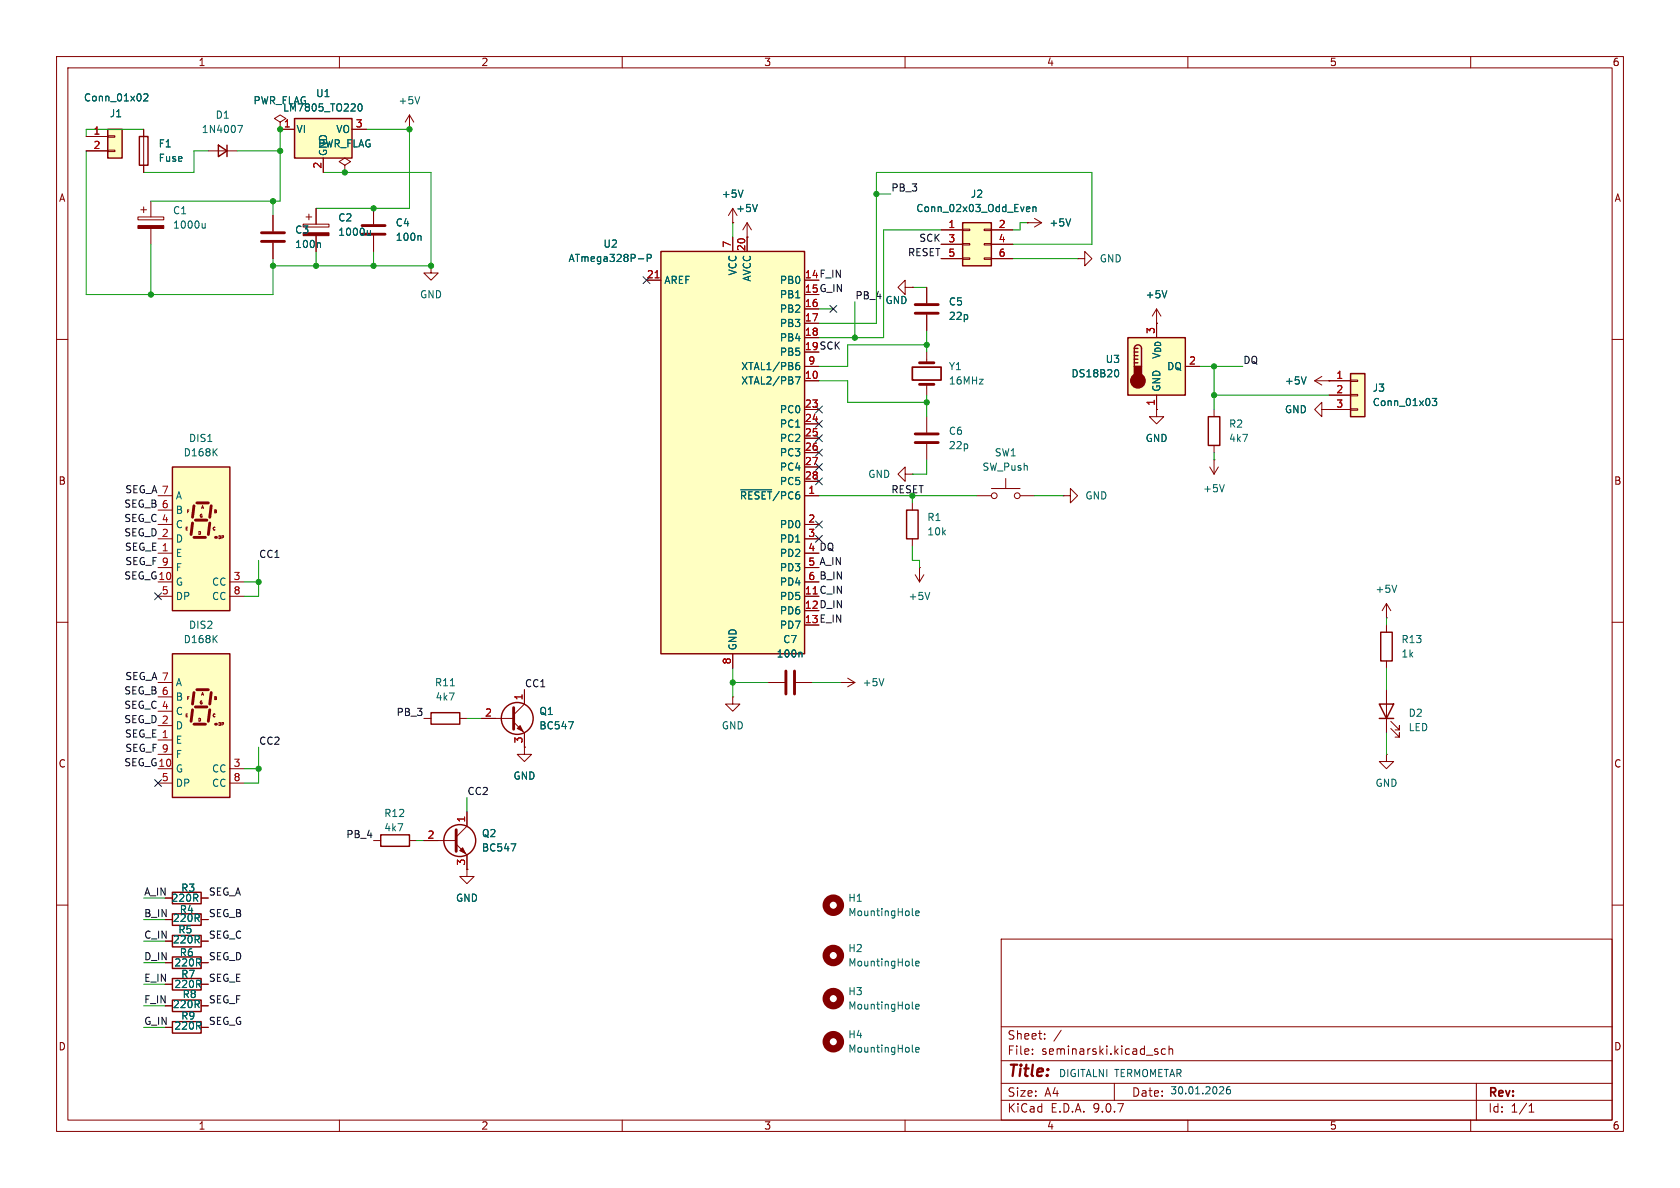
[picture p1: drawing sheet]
<svg xmlns="http://www.w3.org/2000/svg" width="297mm" height="210mm" viewBox="0 0 297 210" stroke-linecap="round" stroke-linejoin="round" font-family="sans-serif">
<g fill="none" stroke="#840000" stroke-width=".18">
<path d="M10 10h277v190h-277zM12 12h273v186h-273zM60 10v2M110 10v2M160 10v2M210 10v2M260 10v2M128.8 38.1l.7-1.3v2.6M129.5 39.4h.1M76.2 47v1.3h1.3l-1.3 1.2-1.3-1.2h1.3M76.2 47h.1M10 60h2"/>
<path d="M214.6 72.4v1.3M214.6 78.7v1.3M285 60h2M213.9 82.6l.7 1.2M214.6 81.3h.1M214.6 81.3v2.5M215.4 82.6l-.8 1.2M10 110h2M285 110h2M10 160h2M177 166h108v32h-108zM285 160h2"/>
<path d="M29.2 181.6h1.3M35.6 181.6h1.2M60 198v2M110 198v2M160 198v2M177 194.5h108M177 191.5h108M177 187.5h108M177 181.5h108M182.5 186.3v.1M182.5 185.5v.1M184.7 183.6v.1"/>
<path d="M184.7 182.8v.1M187.6 182.1l-1.3 2M197 191.5v3M204.5 185.9l.2 .2-.2 .3M204.5 185.4l.2 .1M206 185.5l-.4-.1-.3 .3v.4l.2 .2h.5M206.7 185.5l.2-.1 .3 .1 .1 .9M206.7 184.9v1.5M210 198v2M260 198v2M261 191.5v6.5M270.3 196.6h.9"/>
<path d="M270.3 195.5l.4-.4v1.5"/>
</g>
<path d="M131.4 33.6l-.5 1.3M216.4 85.7l-.4 1.2" fill="none" stroke="#006464" stroke-width=".18"/>
<path d="M213.6 73.7h2v5h-2zM30.5 180.6h5.1v2h-5.1z" fill="none" stroke="#840000" stroke-width=".25"/>
<path d="M238.8 66h2.5v7.7h-2.5z" fill="#ffffc2"/>
<path d="M238.8 66h2.5v7.7h-2.5z" fill="none" stroke="#840000" stroke-width=".25"/>
<path d="M234.9 67.3h3.9M234.9 69.9h3.9M234.9 72.4h3.9M238.8 67.2h1.2v.2h-1.2zM238.8 69.7h1.2v.3h-1.2zM238.8 72.3h1.2v.2h-1.2z" fill="none" stroke="#840000" stroke-width=".18"/>
<path d="M253.2 70.4h.8l-.4 .5 .3 .1v.6l-.2 .1-.5-.1" fill="none" stroke="#006464" stroke-width=".18"/>
<path d="M30.5 82.6h10.1v25.4h-10.1z" fill="#ffffc2"/>
<path d="M30.5 82.6h10.1v25.4h-10.1z" fill="none" stroke="#840000" stroke-width=".25"/>
<path d="M34 92.5l-.2 2M34.3 89.4l-.3 2M34.3 95h2M34.5 91.9h2.1M34.8 88.9h2M37.1 92.5l-.3 2M37.3 89.4l-.2 2" fill="none" stroke="#840000" stroke-width=".51"/>
<circle cx="38.1" cy="95" r=".25" fill="#840000"/>
<g fill="none" stroke="#840000" stroke-width=".18">
<path d="M27.9 90.2h2.6M27.9 87.6h2.6M27.9 92.7h2.6M27.9 95.3h2.6M27.9 97.8h2.6M33.2 93.2h-.3v.5M33.4 90.1h-.2v.6M35.4 94h-.2v.5M35.6 89.9l.2-.5 .2 .5M38.2 90.2l-.2-.1v.6M38.9 94.7h-.2v.5M39.5 94.7h-.3v.5"/>
<path d="M27.9 100.3h2.6M27.9 102.9h2.6M27.9 105.4h2.6M40.6 102.9h2.6M40.6 105.4h2.6"/>
</g>
<path d="M37.9 79.9l.5 .7M38.4 79.3l-.7 .7M161.3 185.8l.2 .2M161.9 185.6l.6-.1-.1-.3h-.3l-.2 .1v.6h.5" fill="none" stroke="#006464" stroke-width=".18"/>
<circle cx="147.3" cy="184.1" r="1.27" fill="none" stroke="#840000" stroke-width="1.3"/>
<path d="M19 22.9h2.6v5h-2.6z" fill="#ffffc2"/>
<path d="M19 22.9h2.6v5h-2.6zM24.6 24.1h1.6v5.1h-1.6z" fill="none" stroke="#840000" stroke-width=".25"/>
<path d="M15.2 24.1h3.8M15.2 26.7h3.8M19 24h1.3v.3h-1.3zM19 26.5h1.3v.3h-1.3zM25.4 22.9v7.6M66 36.8v2.8M66 41.7v2.8" fill="none" stroke="#840000" stroke-width=".18"/>
<path d="M25.4 16.7l.5-.1 .3 .3-.8 1h.8M74.3 41.6l.1 .2v.7" fill="none" stroke="#006464" stroke-width=".18"/>
<path d="M64 39.9h4.1M64 41.4h4.1" fill="none" stroke="#840000" stroke-width=".51"/>
<path d="M116.8 44.5h25.4v71.1h-25.4z" fill="#ffffc2"/>
<g fill="none" stroke="#840000" stroke-width=".25">
<path d="M116.8 44.5h25.4v71.1h-25.4z"/>
<circle cx="91.4" cy="127" r="2.82"/>
<circle cx="81.3" cy="148.6" r="2.82"/>
</g>
<g fill="none" stroke="#840000" stroke-width=".18">
<path d="M24.4 38.4h4.6v.5h-4.6zM24.9 37.1h1M25.4 36.6v1M26.7 35.6v2.8M48.3 38.1v2.8M53.6 39.6h4.6v.5h-4.6zM54.1 38.4h1M54.6 37.8v1.1M55.9 36.8v2.8M26.7 40.4v2.8M48.3 42.9v2.8M55.9 41.7v2.8"/>
<path d="M114.3 49.5h2.5M129.5 41.9v2.6M132.1 41.9v2.6M142.2 54.6h2.6M142.2 57.2h2.6M142.2 59.7h2.6M142.2 64.8h2.6M142.2 67.3h2.6M142.2 72.4h2.6M142.2 74.9h2.6M142.2 77.5h2.6M142.2 80h2.6"/>
<path d="M142.2 82.6h2.6M142.2 85.1h2.6M142.2 87.6h2.6M142.2 92.7h2.6M142.2 95.3h2.6M129.5 115.6v2.5M142.2 100.3h2.6M142.2 102.9h2.6M85.1 127h5.7M90.8 127.6l1.9 1.9v2.6M92.7 121.9v2.6l-1.9 1.9M74.9 148.6h5.7"/>
<path d="M80.6 149.2l1.9 1.9v2.6M82.5 153.7v1.2h1.3l-1.3 1.3-1.2-1.3h1.2M82.5 153.7h.1M82.5 143.5v2.6l-1.9 1.9"/>
</g>
<path d="M115.8 49.1h.7" fill="none" stroke="#a90000" stroke-width=".18"/>
<g fill="none" stroke="#006464" stroke-width=".18">
<path d="M36.3 39.5v.8M36.3 40.2l-.2 .1h-.3M56.5 42.9l.2 .2v.7M65.5 40.8v.8M65.5 41.5l-.2 .1-.3-.1M112.8 45.7h1M114.4 45.6h.6l.1-.2v-.3l-.7-.1v1.2M140.6 66.6h.9l-.6 1.3M140.7 64.7l.4-.1 .3 .2-.1 .5h-.4l-.2-.1M141.3 64.1h-.4l-.2 .3M130.9 86.6h5.5M100.5 127.6h.8l-.5 1.2"/>
<path d="M90.3 149.2h.9l-.6 1.2"/>
</g>
<g fill="#840000" stroke="#840000" stroke-width=".18">
<path d="M24.4 39.9h4.6v.5h-4.6z"/>
<path d="M91.4 128.8l.5-.5 .6 1z"/>
<path d="M81.3 150.4l.5-.5 .5 1z"/>
<path d="M53.6 41.1h4.6v.6h-4.6z"/>
</g>
<path d="M46.2 41.1h4.1M46.2 42.7h4.1M90.8 125.1v3.8M80.6 146.7v3.8" fill="none" stroke="#840000" stroke-width=".51"/>
<path d="M30.5 115.6h10.1v25.4h-10.1z" fill="#ffffc2"/>
<path d="M30.5 115.6h10.1v25.4h-10.1z" fill="none" stroke="#840000" stroke-width=".25"/>
<path d="M34 125.5l-.2 2M34.3 122.4l-.3 2.1M34.3 128h2M34.5 125h2.1M34.8 121.9h2M37.1 125.5l-.3 2M37.3 122.4l-.2 2.1" fill="none" stroke="#840000" stroke-width=".51"/>
<circle cx="38.1" cy="128" r=".25" fill="#840000"/>
<g fill="none" stroke="#840000" stroke-width=".18">
<path d="M161.8 101.6l.8 1.3M162.6 100.3h.1M162.6 100.3v2.6M163.3 101.6l-.7 1.3M27.9 123.2h2.6M27.9 120.7h2.6M27.9 125.7h2.6M27.9 128.3h2.6M27.9 130.8h2.6M27.9 133.4h2.6M27.9 135.9h2.6M27.9 138.4h2.6"/>
<path d="M33.2 126.2h-.3v.5M33.4 123.2h-.2v.5M35.4 127h-.2v.5M35.6 122.9l.2-.5 .2 .5M38.2 123.2h-.2v.5M38.9 127.8l-.2-.1v.5M39.5 127.8l-.3-.1v.5M40.6 135.9h2.6M40.6 138.4h2.6"/>
</g>
<path d="M37.9 112.9l.5 .7M38.4 112.3l-.7 .8M164.4 104.7l-.4 1.3" fill="none" stroke="#006464" stroke-width=".18"/>
<path d="M52.1 21h10.1v6.9h-10.1z" fill="#ffffc2"/>
<path d="M52.1 21h10.1v6.9h-10.1zM76.2 126h5.1v2h-5.1z" fill="none" stroke="#840000" stroke-width=".25"/>
<g fill="none" stroke="#840000" stroke-width=".18">
<path d="M49.5 22.9h2.6M57.1 27.9v2.6M61 29.2l1-.6-1-.7-1.1 .7 1.1 .6v1.3M61 30.5h.1M62.2 22.9h2.6M72.4 22.9h.1M72.4 20.3l-.8 1.3M72.4 20.3l.8 1.3M72.4 20.3v2.6M132.1 39.4l-.8 1.2M132.1 39.4l.7 1.2M132.1 39.4v2.5"/>
<path d="M132.1 41.9h.1M74.9 127h1.3M81.3 127h1.2M92.7 132.1v1.3h1.3l-1.3 1.2-1.3-1.2h1.3M92.7 132.1h.1M135.9 120.7h2.8M140.7 120.7h2.8"/>
</g>
<path d="M63.5 18.4h.1a.68 .68 0 0 1 .4 .6 .68 .68 0 0 1-.4 .6 .84 .84 0 0 1-.1-1.2zM74.2 17.1l-.4 1.3M133.9 36.1l-.4 1.3M141.6 115.3l.2 .2v.6M79.6 121.2h.7" fill="none" stroke="#006464" stroke-width=".18"/>
<path d="M138.9 118.6v4.1M140.5 118.6v4.1" fill="none" stroke="#840000" stroke-width=".51"/>
<path d="M199.4 59.7h10.1v10.2h-10.1z" fill="#ffffc2"/>
<g fill="none" stroke="#840000" stroke-width=".25">
<path d="M38.6 25.7l1.5 1-1.5 1zM40.1 25.7v2M199.4 59.7h10.1v10.2h-10.1zM200.5 61.6a.64 .64 0 0 1 .7-.6 .64 .64 0 0 1 .6 .6v3.2M200.5 61.6v3.2M200.5 61.6h.7M200.5 62.2h.7M200.5 62.9h.7M200.5 63.5h.7M200.5 64.1h.7M160.3 90.2h2v5.1h-2zM244.1 111.8h2v5h-2z"/>
<path d="M243.8 124.5h2.6l-1.3 2.5zM243.8 127h2.6M67.3 147.6h5.1v2h-5.1zM30.5 165.4h5.1v2h-5.1z"/>
</g>
<g fill="#840000" stroke="#840000" stroke-width=".25">
<path d="M200.5 64.8h1.3v1.9h-1.3z"/>
<circle cx="201.2" cy="67.3" r="1.27"/>
</g>
<g fill="none" stroke="#840000" stroke-width=".18">
<path d="M36.8 26.7h5.1M49.5 21.6l1-.6-1-.7-1 .7 1 .6v1.3M49.5 22.9h.1M181.6 39.4h.1M181.6 39.4h2.5M182.9 38.6l1.2 .8M184.1 39.4l-1.2 .7M190.5 45.7h1.3v-1.2l1.2 1.2-1.2 1.3v-1.3M190.5 45.7h.1M163.8 73.7v2.8M163.8 78.5v2.8M204.5 69.9v2.5"/>
<path d="M209.5 64.8h2.6M232.4 67.3l1.3 .8M232.4 67.3h2.5M233.7 72.4v-1.3l-1.3 1.3 1.3 1.3v-1.3h1.2M233.7 66.5l-1.3 .8M234.9 67.3h.1M234.9 72.4h.1M160 83.8v-1.2l-1.3 1.2 1.3 1.3v-1.3h1.3M161.3 83.8h.1M161.3 88.9v1.3M161.3 95.3v1.2M172.7 87.6h2.6"/>
<path d="M175.3 86.4h5M177.8 84.6v1.8M180.3 87.6h2.6M149.9 119.9l1.2 .8M245.1 109.2h.1M245.1 106.7l-.8 1.3M245.1 106.7l.8 1.3M245.1 106.7v2.5M245.1 110.5v1.3M245.1 116.8v1.3M129.5 123.2v1.3h1.3l-1.3 1.2-1.2-1.2h1.2M129.5 123.2h.1"/>
<path d="M148.6 120.7h.1M148.6 120.7h2.5M151.1 120.7l-1.2 .7M245.1 133.4v1.2h1.3l-1.3 1.3-1.3-1.3h1.3M245.1 133.4h.1M245.1 121.9v7.6M245.9 128.8l1.5 1.5v-.8v.8h-.8M245.9 127.5l1.5 1.5v-.7v.7h-.8M66 148.6h1.3M72.4 148.6h1.3M29.2 166.4h1.3M35.6 166.4h1.2"/>
<circle cx="175.8" cy="87.6" r=".51"/>
<circle cx="179.8" cy="87.6" r=".51"/>
</g>
<path d="M42 22.2h.9l-.6 1.2M189.3 38.7l-.4 1.2M197.3 65.3a.68 .68 0 0 1 .5 .7 .68 .68 0 0 1-.5 .6M230.9 66.6l-.4 1.3M156.3 120l-.5 1.2M246.9 103.4l-.4 1.3M161.3 161.7l.2 .2M161.3 178.2l.2 .2M161.3 170.6l.2 .2M161.9 161.4l.6-.1-.1-.2-.3-.1-.2 .2v.6h.5M161.9 170.3l.6-.1-.1-.2-.3-.1-.2 .2v.6h.5M161.9 178l.6-.2-.1-.2-.3-.1-.2 .2v.6h.5" fill="none" stroke="#006464" stroke-width=".18"/>
<g fill="none" stroke="#840000" stroke-width="1.3">
<circle cx="147.3" cy="160" r="1.27"/>
<circle cx="147.3" cy="168.9" r="1.27"/>
<circle cx="147.3" cy="176.5" r="1.27"/>
</g>
<path d="M161.8 76.7h4.1M161.8 78.2h4.1" fill="none" stroke="#840000" stroke-width=".51"/>
<path d="M170.2 39.4h5.1v7.6h-5.1z" fill="#ffffc2"/>
<path d="M170.2 39.4h5.1v7.6h-5.1zM30.5 157.7h5.1v2.1h-5.1zM30.5 173h5.1v2h-5.1zM30.5 169.2h5.1v2h-5.1zM30.5 161.5h5.1v2.1h-5.1zM30.5 176.8h5.1v2h-5.1z" fill="none" stroke="#840000" stroke-width=".25"/>
<g fill="none" stroke="#840000" stroke-width=".18">
<path d="M15.2 24.1h3.8M15.2 26.7h3.8M25.4 22.9v1.2M25.4 29.2v1.3M48.3 38.1v2.8M49.5 22.9h.1M49.5 22.9h2.6M55.9 36.8v2.8M57.1 27.9v2.6M61 30.5h.1M62.2 22.9h2.6M66 36.8v2.8"/>
<path d="M129.5 39.4h.1M181.6 39.4h.1M48.3 42.9v2.8M55.9 41.7v2.8M66 41.7v2.8M114.3 49.5h2.5M129.5 41.9v2.6M132.1 41.9h.1M132.1 41.9v2.6M142.2 54.6h2.6M142.2 57.2h2.6M142.2 59.7h2.6"/>
<path d="M160 50.8v-1.3l-1.3 1.3 1.3 1.3v-1.3h1.3M161.3 50.8h.1M163.8 50.8v2.8M163.8 55.6v2.8M166.4 40.6h3.8M166.4 43.2h3.8M166.4 45.7h3.8M170.2 40.5h1.2v.3h-1.2zM170.2 43.1h1.2v.2h-1.2zM170.2 45.6h1.2v.2h-1.2zM174 40.5h1.3v.3h-1.3zM174 43.1h1.3v.2h-1.3z"/>
<path d="M174 45.6h1.3v.2h-1.3zM175.3 40.6h3.8M175.3 43.2h3.8M175.3 45.7h3.8M204.5 54.6l-.8 1.3M204.5 54.6l.7 1.3M204.5 54.6v2.6M142.2 64.8h2.6M142.2 67.3h2.6M142.2 72.4h2.6M142.2 74.9h2.6M142.2 77.5h2.6"/>
<path d="M163.8 62.2v1.9M163.8 67.9v2M204.5 72.4v1.3h1.2l-1.2 1.2-1.3-1.2h1.3M204.5 72.4h.1M204.5 69.9v2.5M209.5 64.8h2.6M234.9 72.4h.1M234.9 67.3h.1M234.9 67.3h3.9M234.9 72.4h3.9M234.9 69.9h3.9M142.2 80h2.6"/>
<path d="M142.2 82.6h2.6M142.2 85.1h2.6M142.2 87.6h2.6M142.2 92.7h2.6M142.2 95.3h2.6M188 87.6h1.2v-1.2l1.3 1.2-1.3 1.3v-1.3M188 87.6h.1M129.5 115.6v2.5M142.2 100.3h2.6M142.2 102.9h2.6M85.1 127h2.5M92.7 132.1h.1"/>
<path d="M92.7 121.9v2.6M92.7 129.5v2.6M135.9 120.7h2.8M140.7 120.7h2.8M29.2 158.8h1.3M35.6 158.8h1.2M74.9 148.6h2.6M82.5 153.7h.1M82.5 143.5v2.6M82.5 151.1v2.6M29.2 174h1.3M29.2 170.2h1.3"/>
<path d="M29.2 162.6h1.3M29.2 177.8h1.3M29.2 166.4h1.3M35.6 174h1.2M35.6 170.2h1.2M35.6 162.6h1.2M35.6 177.8h1.2M35.6 166.4h1.2M29.2 181.6h1.3M35.6 181.6h1.2"/>
</g>
<g fill="none" stroke="#006464" stroke-width=".18">
<path d="M25.4 16.7l.5-.1 .3 .3-.8 1h.8M63.5 18.4h.1a.68 .68 0 0 1 .4 .6 .68 .68 0 0 1-.4 .6 .84 .84 0 0 1-.1-1.2zM131.4 33.6l-.5 1.3M133.9 36.1l-.4 1.3M181.6 36.6h.4l.1 .3-.6 .1M182 37.3l-.4 .1M182.6 36.7l.2-.1h.3l.1 .8M182.6 36.6v.8M189.3 38.7l-.4 1.2M56.5 42.9l.2 .2v.7M65.5 40.8v.8M65.5 41.5l-.2 .1-.3-.1"/>
<path d="M74.3 41.6l.1 .2v.7M112.8 45.7h1M114.4 45.6h.6l.1-.2v-.3l-.7-.1v1.2M206.3 51.4l-.4 1.2M140.6 66.6h.9l-.6 1.3M140.7 64.7l.4-.1 .3 .2-.1 .5h-.4l-.2-.1M141.3 64.1h-.4l-.2 .3M197.3 65.3a.68 .68 0 0 1 .5 .7 .68 .68 0 0 1-.5 .6M230.9 66.6l-.4 1.3M253.2 70.4h.8l-.4 .5 .3 .1v.6l-.2 .1-.5-.1M130.9 86.6h5.5M141.6 115.3l.2 .2v.6"/>
<path d="M100.5 127.6h.8l-.5 1.2M90.3 149.2h.9l-.6 1.2"/>
</g>
<path d="M161.8 53.8h4.1M161.8 55.4h4.1M162.6 67.9h2.5M162.6 64.1h2.5" fill="none" stroke="#840000" stroke-width=".51"/>
<path d="M161.3 64.9h5.1v2.3h-5.1z" fill="none" stroke="#840000" stroke-width=".3"/>
<g fill="none" stroke="#009600" stroke-width=".18">
<path d="M15.2 26.7v25.4h33.1v-6.4M25.4 22.9h-10.2v1.2M36.8 26.7h-2.5v3.8h-8.9M41.9 26.7h7.6M48.3 35.6v2.5M49.5 22.9v12.7h-22.8M57.1 30.5h19.1v16.5h-27.9M64.8 22.9h7.6v13.9h-16.5M129.5 39.4v2.5M154.9 34.3h2.6M181.6 39.4h-1.3v1.2h-1.2M26.7 43.2v8.9"/>
<path d="M55.9 44.5v2.5M66 44.5v2.5M144.8 54.6h2.5M151.1 53.3v6.4M161.3 50.8h2.5M163.8 58.4v3.8M166.4 40.6h-10.2v19.1h-11.4M179.1 43.2h13.9v-12.7h-38.1v26.7h-10.1M179.1 45.7h11.4M144.8 67.3h5.1v3.8h13.9M163.8 61h-13.9v3.8h-5.1M163.8 69.9v3.8"/>
<path d="M212.1 64.8h7.6M214.6 69.9h20.3M214.6 64.8v7.6M45.7 99.1v6.3h-2.5M144.8 87.6h27.9M161.3 87.6v1.3M161.3 96.5v2.6h1.3v1.2M163.8 81.3v2.5h-2.5M182.9 87.6h5.1M214.6 80v1.3M43.2 102.9h2.5M129.5 118.1v5.1"/>
<path d="M245.1 109.2v1.3M245.1 118.1v3.8M43.2 135.9h2.5M45.7 132.1v6.3h-2.5M82.5 127h2.6M129.5 120.7h6.4M143.5 120.7h5.1M245.1 129.5v3.9M25.4 158.8h3.8M73.7 148.6h1.2M82.5 141v2.5M25.4 166.4h3.8"/>
<path d="M25.4 174h3.8M25.4 170.2h3.8M25.4 162.6h3.8M25.4 177.8h3.8M25.4 181.6h3.8"/>
</g>
<g fill="none" stroke="#000084" stroke-width=".18">
<path d="M113.7 48.9l1.2 1.2M114.9 48.9l-1.2 1.2M146.7 54l1.2 1.2M147.9 54l-1.2 1.2M144.2 71.8l1.2 1.2M144.2 79.4l1.2 1.2M144.2 76.9l1.2 1.2M144.2 74.3l1.2 1.2M145.4 71.8l-1.2 1.2M145.4 79.4l-1.2 1.2M145.4 76.9l-1.2 1.2M145.4 74.3l-1.2 1.2"/>
<path d="M144.2 94.6l1.2 1.3M144.2 92.1l1.2 1.2M144.2 81.9l1.2 1.3M144.2 84.5l1.2 1.2M145.4 94.6l-1.2 1.3M145.4 92.1l-1.2 1.2M145.4 81.9l-1.2 1.3M145.4 84.5l-1.2 1.2M27.3 104.8l1.2 1.2M28.5 104.8l-1.2 1.2M27.3 137.8l1.2 1.2M28.5 137.8l-1.2 1.2"/>
</g>
<path d="M216.1 192.1l.2 .2v.3l-.8 .8h.8M217.4 192.1l-.3 .1a.86 .86 0 0 0 0 1.2l.4-.2v-.4l-.2-.2h-.4l-.1 .2" fill="none" stroke="#0000c2" stroke-width=".18"/>
<path d="M115.8 49.1h.7" fill="none" stroke="#a90000" stroke-width=".18"/>
<g fill="#009600" stroke="#009600" stroke-width=".18">
<circle cx="154.9" cy="34.3" r=".46"/>
<circle cx="151.1" cy="59.7" r=".46"/>
<circle cx="163.8" cy="61" r=".46"/>
<circle cx="163.8" cy="71.1" r=".46"/>
<circle cx="214.6" cy="69.9" r=".46"/>
<circle cx="214.6" cy="64.8" r=".46"/>
<circle cx="161.3" cy="87.6" r=".46"/>
<circle cx="129.5" cy="120.7" r=".46"/>
<circle cx="45.7" cy="135.9" r=".46"/>
<circle cx="48.3" cy="47" r=".46"/>
<circle cx="48.3" cy="35.6" r=".46"/>
<circle cx="49.5" cy="22.9" r=".46"/>
<circle cx="49.5" cy="26.7" r=".46"/>
<circle cx="61" cy="30.5" r=".46"/>
<circle cx="55.9" cy="47" r=".46"/>
<circle cx="76.2" cy="47" r=".46"/>
<circle cx="66" cy="47" r=".46"/>
<circle cx="26.7" cy="52.1" r=".46"/>
<circle cx="45.7" cy="102.9" r=".46"/>
<circle cx="66" cy="36.8" r=".46"/>
<circle cx="72.4" cy="22.9" r=".46"/>
</g>
<text font-size="2.8" fill="#840000" x="178" y="190.9">Title:</text>
<g font-size="2.1" fill="#840000">
<text x="178" y="184">Sheet:</text>
<text x="178" y="186.7">File:</text>
<text x="184.1" y="186.7">seminarski.kicad_sch</text>
<text x="178" y="196.9">KiCad</text>
<text x="178" y="194.1">Size:</text>
<text x="184.7" y="194.1">A4</text>
<text x="185.7" y="196.9">E.D.A.</text>
<text x="193.3" y="196.9">9.0.7</text>
<text x="200" y="194.1">Date:</text>
<text x="263" y="194.3">Rev:</text>
<text x="263" y="196.9">Id:</text>
<text x="267.1" y="196.9">1/1</text>
</g>
<g font-size="1.8" fill="#840000">
<text x="35" y="11.9">1</text>
<text x="85" y="11.9">2</text>
<text x="135" y="11.9">3</text>
<text x="185" y="11.9">4</text>
<text x="235" y="11.9">5</text>
<text x="285" y="11.9">6</text>
<text x="10.3" y="35.9">A</text>
<text x="285.3" y="35.9">A</text>
<text x="142.2" y="49.3">14 F_IN</text>
<text x="142.2" y="51.8">15 G_IN</text>
<text x="142.2" y="62">19 SCK</text>
<text x="10.3" y="85.9">B</text>
<text x="285.3" y="85.9">B</text>
<text x="142.8" y="97.5">4 DQ</text>
<text x="142.2" y="107.7">12 D_IN</text>
<text x="142.2" y="110.2">13 E_IN</text>
<text x="10.3" y="135.9">C</text>
<text x="285.3" y="135.9">C</text>
<text x="10.3" y="185.9">D</text>
<text x="285.3" y="185.9">D</text>
<text x="35" y="199.9">1</text>
<text x="85" y="199.9">2</text>
<text x="135" y="199.9">3</text>
<text x="185" y="199.9">4</text>
<text x="235" y="199.9">5</text>
<text x="285" y="199.9">6</text>
</g>
<g font-size="1.8" fill="#006464">
<text x="55.8" y="17.4">U1</text>
<text x="14.7" y="18.1">Conn_01x02</text>
<text x="19.3" y="20.9">J1</text>
<text x="35.6" y="23.7">1N4007</text>
<text x="38" y="21.2">D1</text>
<text x="44.7" y="18.6">PWR_FLAG</text>
<text x="49.9" y="19.9">LM7805_TO220</text>
<text x="52.3" y="23.7">VI</text>
<text x="59.4" y="23.7">VO</text>
<text x="70.4" y="18.6">+5V</text>
<text x="27.9" y="26.3">F1</text>
<text x="27.9" y="28.8">Fuse</text>
<text x="56.1" y="26.3">PWR_FLAG</text>
<text x="58" y="27.7" transform="rotate(-90 58 27.7)">GND</text>
<text x="127.5" y="35.2">+5V</text>
<text x="171.5" y="35.2">J2</text>
<text x="30.5" y="38.1">C1</text>
<text x="30.5" y="40.6">1000u</text>
<text x="52.1" y="41.5">C3</text>
<text x="59.7" y="39.3">C2</text>
<text x="59.7" y="41.9">1000u</text>
<text x="69.9" y="40.2">C4</text>
<text x="130" y="37.7">+5V</text>
<text x="161.9" y="37.7">Conn_02x03_Odd_Even</text>
<text x="185.4" y="40.2">+5V</text>
<text x="52.1" y="44">100n</text>
<text x="69.9" y="42.8">100n</text>
<text x="100.4" y="46.5">ATmega328P-P</text>
<text x="106.6" y="44">U2</text>
<text x="194.3" y="46.6">GND</text>
<text x="74.2" y="52.9">GND</text>
<text x="117.3" y="50.4">AREF</text>
<text x="130.4" y="48.8" transform="rotate(-90 130.4 48.8)">VCC</text>
<text x="132.9" y="49.9" transform="rotate(-90 132.9 49.9)">AVCC</text>
<text x="137.8" y="50.4">PB0</text>
<text x="137.8" y="52.9">PB1</text>
<text x="156.4" y="53.9">GND</text>
<text x="202.4" y="52.9">+5V</text>
<text x="137.8" y="55.5">PB2</text>
<text x="137.8" y="58">PB3</text>
<text x="167.6" y="54.2">C5</text>
<text x="167.6" y="56.7">22p</text>
<text x="130.9" y="65.6">XTAL1/PB6</text>
<text x="137.8" y="60.6">PB4</text>
<text x="137.8" y="63.1">PB5</text>
<text x="167.6" y="65.6">Y1</text>
<text x="195.4" y="64.4">U3</text>
<text x="205.3" y="63.6" transform="rotate(-90 205.3 63.6)">V_{DD}</text>
<text x="206.2" y="65.6">DQ</text>
<text x="130.9" y="68.2">XTAL2/PB7</text>
<text x="167.6" y="68.2">16MHz</text>
<text x="189.3" y="66.9">DS18B20</text>
<text x="205.3" y="69.3" transform="rotate(-90 205.3 69.3)">GND</text>
<text x="227.1" y="68.2">+5V</text>
<text x="242.6" y="69.4">J3</text>
<text x="242.6" y="72">Conn_01x03</text>
<text x="137.8" y="73.3">PC0</text>
<text x="137.8" y="75.8">PC1</text>
<text x="167.6" y="77.1">C6</text>
<text x="217.2" y="75.8">R2</text>
<text x="227.1" y="73.3">GND</text>
<text x="32.4" y="80.9">D168K</text>
<text x="33.3" y="78.3">DIS1</text>
<text x="137.8" y="78.3">PC2</text>
<text x="137.8" y="80.9">PC3</text>
<text x="137.8" y="83.4">PC4</text>
<text x="167.6" y="79.6">22p</text>
<text x="173.6" y="83.4">SW_Push</text>
<text x="175.8" y="80.9">SW1</text>
<text x="202.4" y="78.3">GND</text>
<text x="217.2" y="78.3">4k7</text>
<text x="31" y="88.5">A</text>
<text x="130.7" y="88.5">~{RESET}/PC6</text>
<text x="137.8" y="86">PC5</text>
<text x="153.4" y="84.7">GND</text>
<text x="191.8" y="88.5">GND</text>
<text x="212.6" y="87.2">+5V</text>
<text x="31" y="91">B</text>
<text x="31" y="93.6">C</text>
<text x="137.8" y="93.6">PD0</text>
<text x="163.8" y="92.3">R1</text>
<text x="163.8" y="94.8">10k</text>
<text x="31" y="96.1">D</text>
<text x="31" y="98.7">E</text>
<text x="31" y="101.2">F</text>
<text x="137.8" y="96.1">PD1</text>
<text x="137.8" y="98.7">PD2</text>
<text x="137.8" y="101.2">PD3</text>
<text x="31" y="103.7">G</text>
<text x="31" y="106.3">DP</text>
<text x="37.4" y="103.7">CC</text>
<text x="37.4" y="106.3">CC</text>
<text x="137.8" y="103.7">PD4</text>
<text x="137.8" y="106.3">PD5</text>
<text x="160.5" y="106.3">+5V</text>
<text x="243.1" y="105">+5V</text>
<text x="32.4" y="113.9">D168K</text>
<text x="33.3" y="111.4">DIS2</text>
<text x="137.8" y="108.8">PD6</text>
<text x="137.8" y="111.4">PD7</text>
<text x="138.4" y="113.9">C7</text>
<text x="247.7" y="113.9">R13</text>
<text x="130.4" y="115.1" transform="rotate(-90 130.4 115.1)">GND</text>
<text x="137.2" y="116.4">100n</text>
<text x="247.7" y="116.4">1k</text>
<text x="31" y="121.5">A</text>
<text x="31" y="124.1">B</text>
<text x="76.8" y="121.5">R11</text>
<text x="76.9" y="124.1">4k7</text>
<text x="152.4" y="121.5">+5V</text>
<text x="31" y="126.6">C</text>
<text x="31" y="129.1">D</text>
<text x="31" y="131.7">E</text>
<text x="95.3" y="129.1">BC547</text>
<text x="95.3" y="126.6">Q1</text>
<text x="127.5" y="129.1">GND</text>
<text x="248.9" y="126.9">D2</text>
<text x="248.9" y="129.5">LED</text>
<text x="31" y="134.2">F</text>
<text x="31" y="136.8">G</text>
<text x="37.4" y="136.8">CC</text>
<text x="31" y="139.3">DP</text>
<text x="37.4" y="139.3">CC</text>
<text x="90.7" y="138">GND</text>
<text x="243.1" y="139.3">GND</text>
<text x="67.8" y="147.2">4k7</text>
<text x="67.8" y="144.6">R12</text>
<text x="85.1" y="148.2">Q2</text>
<text x="85.1" y="150.7">BC547</text>
<text x="30.2" y="159.6">220R</text>
<text x="31.7" y="161.6">R4</text>
<text x="31.9" y="157.8">R3</text>
<text x="80.5" y="159.6">GND</text>
<text x="149.9" y="159.6">H1</text>
<text x="30.5" y="167">220R</text>
<text x="30.5" y="163.2">220R</text>
<text x="31.4" y="165.2">R5</text>
<text x="149.9" y="162.2">MountingHole</text>
<text x="30.7" y="171">220R</text>
<text x="31.7" y="169.3">R6</text>
<text x="31.9" y="173.1">R7</text>
<text x="149.9" y="168.5">H2</text>
<text x="149.9" y="171">MountingHole</text>
<text x="30.5" y="178.4">220R</text>
<text x="30.7" y="174.9">220R</text>
<text x="32.2" y="176.6">R8</text>
<text x="149.9" y="176.1">H3</text>
<text x="149.9" y="178.7">MountingHole</text>
<text x="30.7" y="182.2">220R</text>
<text x="31.9" y="180.4">R9</text>
<text x="149.9" y="183.7">H4</text>
<text x="149.9" y="186.3">MountingHole</text>
</g>
<g font-size="1.8" fill="#a90000">
<text x="16.4" y="23.9">1</text>
<text x="50.1" y="22.6">1</text>
<text x="62.8" y="22.6">3</text>
<text x="16.4" y="26.4">2</text>
<text x="56.9" y="29.9" transform="rotate(-90 56.9 29.9)">2</text>
<text x="167.6" y="40.4">1</text>
<text x="176.5" y="40.4">2</text>
<text x="129.3" y="43.9" transform="rotate(-90 129.3 43.9)">7</text>
<text x="131.8" y="44.5" transform="rotate(-90 131.8 44.5)">20</text>
<text x="167.6" y="42.9">3</text>
<text x="167.6" y="45.5">5</text>
<text x="176.5" y="42.9">4</text>
<text x="176.5" y="45.5">6</text>
<text x="114.3" y="49.3">21</text>
<text x="142.2" y="49.3">14</text>
<text x="142.2" y="51.8">15</text>
<text x="142.2" y="54.4">16</text>
<text x="142.2" y="56.9">17</text>
<text x="142.2" y="59.4">18</text>
<text x="204.2" y="59.1" transform="rotate(-90 204.2 59.1)">3</text>
<text x="142.2" y="62">19</text>
<text x="142.8" y="64.5">9</text>
<text x="210.1" y="64.5">2</text>
<text x="142.2" y="67.1">10</text>
<text x="204.2" y="71.8" transform="rotate(-90 204.2 71.8)">1</text>
<text x="236.1" y="67.1">1</text>
<text x="236.1" y="69.6">2</text>
<text x="142.2" y="72.1">23</text>
<text x="142.2" y="74.7">24</text>
<text x="142.2" y="77.2">25</text>
<text x="236.1" y="72.1">3</text>
<text x="142.2" y="79.8">26</text>
<text x="142.2" y="82.3">27</text>
<text x="142.2" y="84.8">28</text>
<text x="142.8" y="87.4">1</text>
<text x="142.8" y="92.5">2</text>
<text x="142.8" y="95">3</text>
<text x="142.8" y="97.5">4</text>
<text x="142.8" y="100.1">5</text>
<text x="28.5" y="105.2">5</text>
<text x="41.2" y="102.6">3</text>
<text x="41.2" y="105.2">8</text>
<text x="142.2" y="105.2">11 C_IN</text>
<text x="142.2" y="105.2">11</text>
<text x="142.2" y="107.7">12</text>
<text x="142.8" y="102.6">6</text>
<text x="142.2" y="110.2">13</text>
<text x="129.3" y="117.5" transform="rotate(-90 129.3 117.5)">8</text>
<text x="92.5" y="123.9" transform="rotate(-90 92.5 123.9)">1</text>
<text x="85.7" y="126.7">2</text>
<text x="92.5" y="131.5" transform="rotate(-90 92.5 131.5)">3</text>
<text x="41.2" y="135.6">3</text>
<text x="28.5" y="138.2">5</text>
<text x="41.2" y="138.2">8</text>
<text x="75.5" y="148.3">2</text>
<text x="82.3" y="145.5" transform="rotate(-90 82.3 145.5)">1</text>
<text x="82.3" y="153.1" transform="rotate(-90 82.3 153.1)">3</text>
</g>
<g font-size="1.8" fill="#0f0f0f">
<text x="157.5" y="33.9">PB_3</text>
<text x="160.4" y="45.4">RESET</text>
<text x="162.4" y="42.8">SCK</text>
<text x="151.1" y="53">PB_4</text>
<text x="219.7" y="64.4">DQ</text>
<text x="21.9" y="89.8">SEG_B 6</text>
<text x="22.1" y="87.3">SEG_A 7</text>
<text x="157.5" y="87.3">RESET</text>
<text x="21.9" y="94.9">SEG_D 2</text>
<text x="21.9" y="92.4">SEG_C 4</text>
<text x="22" y="97.4">SEG_E 1</text>
<text x="22.1" y="100">SEG_F 9</text>
<text x="45.7" y="98.7">CC1</text>
<text x="142.8" y="100.1">5 A_IN</text>
<text x="21.9" y="102.5">SEG_G10</text>
<text x="142.8" y="102.6">6 B_IN</text>
<text x="21.9" y="125.4">SEG_C 4</text>
<text x="21.9" y="122.8">SEG_B 6</text>
<text x="22.1" y="120.3">SEG_A 7</text>
<text x="92.7" y="121.6">CC1</text>
<text x="21.9" y="127.9">SEG_D 2</text>
<text x="22" y="130.5">SEG_E 1</text>
<text x="45.7" y="131.7">CC2</text>
<text x="70" y="126.7">PB_3</text>
<text x="21.9" y="135.5">SEG_G10</text>
<text x="22.1" y="133">SEG_F 9</text>
<text x="82.5" y="140.6">CC2</text>
<text x="61.1" y="148.2">PB_4</text>
<text x="25.4" y="158.4">A_IN</text>
<text x="36.8" y="158.4">SEG_A</text>
<text x="25.4" y="162.2">B_IN</text>
<text x="25.4" y="166">C_IN</text>
<text x="36.8" y="166">SEG_C</text>
<text x="36.8" y="162.2">SEG_B</text>
<text x="25.4" y="169.8">D_IN</text>
<text x="25.4" y="173.6">E_IN</text>
<text x="36.8" y="169.8">SEG_D</text>
<text x="36.8" y="173.6">SEG_E</text>
<text x="25.4" y="177.5">F_IN</text>
<text x="36.8" y="177.5">SEG_F</text>
<text x="25.4" y="181.3">G_IN</text>
<text x="36.8" y="181.3">SEG_G</text>
</g>
<g font-size="1.8" fill="#0000c2">
<text x="187.1" y="190.6">DIGITALNI</text>
<text x="197" y="190.6">TERMOMETAR</text>
<text x="206.8" y="193.7">30.01.2026</text>
</g>
<g font-size=".7" fill="#840000">
<text x="32.6" y="94">E</text>
<text x="32.9" y="90.9">F</text>
<text x="34.9" y="94.7">D</text>
<text x="35.1" y="91.7">G</text>
<text x="35.4" y="90.1">A</text>
<text x="37.4" y="94">C</text>
<text x="37.7" y="90.9">B</text>
<text x="38.4" y="95.5">DP</text>
<text x="32.9" y="123.9">F</text>
<text x="35.1" y="124.7">G</text>
<text x="35.4" y="123.2">A</text>
<text x="37.7" y="123.9">B</text>
<text x="32.6" y="127">E</text>
<text x="34.9" y="127.7">D</text>
<text x="37.4" y="127">C</text>
<text x="38.4" y="128.5">DP</text>
</g>
</svg>
